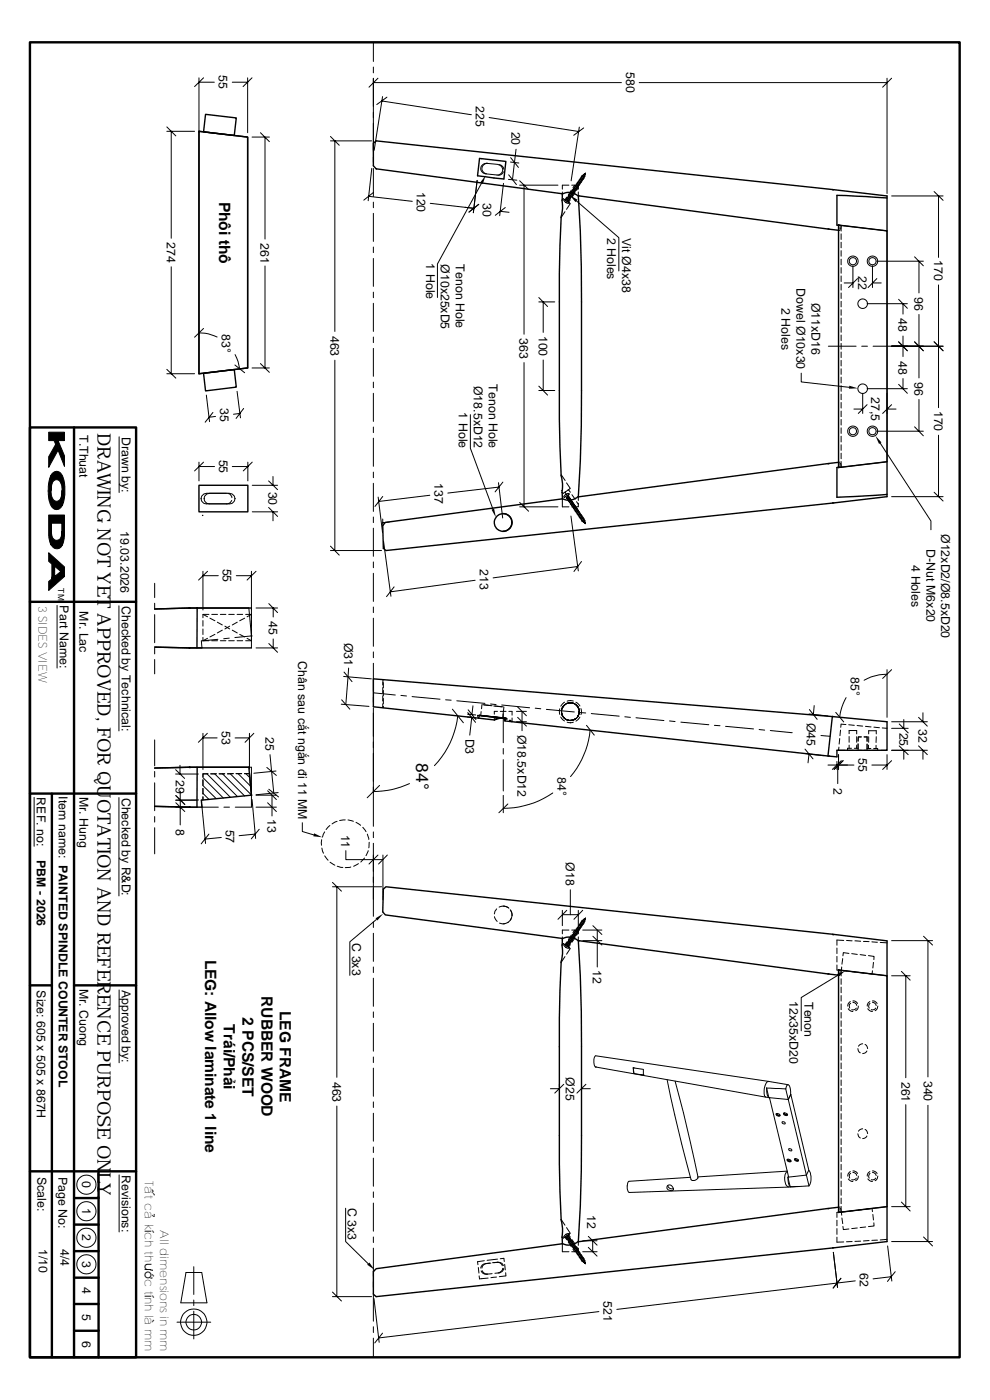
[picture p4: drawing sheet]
<svg xmlns="http://www.w3.org/2000/svg" width="210mm" height="297mm" viewBox="0 0 210 297" stroke-linecap="round" stroke-linejoin="round" font-family="sans-serif">
<g fill="none" stroke="#000" stroke-width=".3">
<path d="M42.2 27.9l10.3 1.2v49l-10.3 1.2zM43.6 24.3l6.5 .7-.4 3.7-6.5-.7zM101.7 33.6l5.6 .6-.4 3.8-5.6-.7zM119 46.1a863.7 863.7 0 0 0 0 54.7M119.2 42.5l.1 1.8-.3 1.8M119.3 42.5v-1.4l-39.5-5.3-.6-.6v-4.8l.6-.5 96.9 10.3 11.5 1.4v7.4M119.3 41.1a3 3 0 0 1 3.3 .5M175.6 48.6h.1M176.7 40.3h.1M177.9 47.8l10.3 1.2v49l-10.3 1.2zM177.9 48.9l-55.2-7.4 .4 7.5a1000.8 1000.8 0 0 1 0 48.9l-.4 7.5 55.2-7.3M177.9 47.8h.1"/>
<path d="M188.2 42l-10.7-.6v6.4h.4M43.2 79.2l6.5-.8 .4 3.7-6.5 .8zM175.6 98.4h.1M177.9 99.1h.1M177.9 99.2h-.4v6.3l10.7-.6M188.2 98v7.4l-11.5 1.3-94.8 10.1-.6-.5-.1-4.8 .5-.7 37.6-5v-1.3M42.2 103h10.4v5.6h-10.4zM43 109.3h.1M106.7 109a1.86 1.86 0 0 1 1.9 1.8 1.86 1.86 0 0 1-1.9 1.9M119 100.8l.3 1.9-.1 1.8M122.6 105.4a3 3 0 0 1-3.3 .4M176.7 106.7h.1"/>
<path d="M32.8 137.3l7.4 .2h13.1M40.2 129h.1M40.2 137.4h.1M41.8 129v8.5M53.3 134.9h.1M53.3 129h-13.1l-7.4 .2M101.7 151.7l-.2 .6M103.2 151.9l1 .2M104.8 152.1l2.1 .3 .2 .6 .2-.6-5.6-.6 5.4 .6M106.4 152.3l-.9 .1-.6 .3 1.6-.4M106.6 152.4h.3M176.5 152h.1"/>
<path d="M176.6 152l11.6 1.1v6.1h-10.7v1.4l-70.4-7.6M176.6 152l-97.4-8v5.9l25.7 2.8M176.6 152l-1 8.4M32.8 162.9l7.4-.1h12.6l.5 5.9M40.2 162.8h.1M40.2 171.2h.1M41.8 162.8v8.4M53.3 168.7h.1M53.3 168.7l-10.6 1.1 .1 1.4-10-.1M175.8 160.4h.1M119.3 199.1a3 3 0 0 1 3.3 .5M122.7 199.6l55.2 7.3"/>
<path d="M122.9 199.6h-.2l.4 7.5a1000.8 1000.8 0 0 1 0 48.8l-.4 7.5 55.2-7.3M176.7 198.3h.1M119 204.2a860.8 860.8 0 0 0 0 54.5M119.2 200.5l.1 1.8-.3 1.8M119.3 200.5v-1.4l-37.6-5-.5-.6 .1-4.9 .6-.5 94.8 10.1 11.5 1.4v7.4M175.6 206.6h.1M177.9 205.8l10.3 1.2v49l-10.3 1.2zM177.9 205.8h.1M177.9 205.8v.1M119 258.7l.3 1.9-.1 1.9M175.6 256.4h.1M177.9 257.1v.1"/>
<path d="M177.9 257.1h.1M188.2 256v7.4l-11.5 1.4-96.9 10.3-.6-.5v-4.8l.6-.6 39.5-5.3M119.3 262.5v1.4M122.6 263.4a3 3 0 0 1-3.3 .4M176.7 264.7h.1"/>
<circle cx="106.7" cy="110.9" r="1.88"/>
</g>
<g fill="none" stroke="#000" stroke-width=".21">
<path d="M42.2 16.5v11.6M42.2 17.4h3.3M43.2 16.5l-1.9 1.9M49.3 17.4h3.2M52.5 16.5v11.7M53.5 16.5l-1.9 1.9M79.2 9v4M79.2 14.2v1.3M79.2 16.6v15.5M79.2 17.5h52.6M80.2 16.6l-1.9 1.9M135.6 17.5h52.6"/>
<path d="M188.2 16.6v24.5M189.1 16.6l-1.9 1.9M35.4 27.9h5.9M35.4 26.9l1.9 1.9M36.3 27.9v22.6M53.5 29.1h3.6M55.2 28.2l1.9 1.9M56.2 29.1v21.6M70.1 29.9h8.7M70.1 29l1.9 1.8M71 29.9v40.4M78.9 35.7l-.8 6.9"/>
<path d="M79.2 33.3v1.2M79.2 35.7v6M81 21.4l19 2.9M81.2 20.5l-1.8 11.4M82.1 20.6l-2.2 1.6M101.2 38.3l-.8 6.8M102.2 38.9l-9.4 17.1v7.1M103.2 34.6h.2M103.2 34.7a1.11 1.11 0 0 0-1.2 .9 1.11 1.11 0 0 0 1 1.3l2.4 .2a1.11 1.11 0 0 0 1.2-.9 1.11 1.11 0 0 0-.9-1.3M103.8 24.9l19 3M105.7 34.9l-2.2-.2a1.11 1.11 0 0 0-1.3 .9 1.11 1.11 0 0 0 1 1.3M105.9 34.9l.6 .3 .3 .7"/>
<path d="M106.8 36.4l-.3 .5-.9 .3M106.8 38.9l-.8 6.9M107.9 38.1l1.7 .1M107.9 37.1l1.7 2.1M108.3 34.4l1.8 .2M108.3 33.4l1.7 2.1M109.5 31.7l-.8 6.4M110.2 39.3h8.2M110.2 38.4l1.9 1.8M111.2 39.3v31.6M120.7 39.3h-1.4v.8M121.3 39.3h1.4v.8"/>
<path d="M121.8 40l.2 .3M121.8 40v-.2l.3 .4M121.9 39.7h-.1l.5 .6-.1-.1M121.9 39.3l-.4 .5M122.1 39.4h-.1l.5 .6-.1-.1M122.3 39.1l-.1-.1 .5 .6h-.1M122.4 39l.2 .4M122.4 39.8l-.2-.4 .1-.2 .3 .4-.1 .2M122.5 38.9l.3 .4-.2 .2M122.5 38.9l-.2 .1M122.6 38.8l-.2-.1 .3 .3M122.6 39l.3 .3h-.1"/>
<path d="M122.7 39.9l-.4 .5M122.8 38.5l-.2-.1 .3 .3M122.9 38.7l.2 .3-.4-.4-.1 .1 .2 .4M122.9 27l-1.7 11.4M123 38.2l-.1-.1 .2 .3M123 39l-.1 .2M123.1 38l.3 .4M123.1 38.4l.2 .3h-.1M123.1 38l-.1 .1 .2 .4M123.2 37.8h-.1l.2 .3M123.2 38.7l-.3-.4-.1 .1 .2 .4M123.2 38.7l-.1 .2"/>
<path d="M123.3 37.7l.3 .4M123.3 38.1l.2 .3h-.1M123.3 37.6l-.1 .2 .2 .4M123.4 37.5h-.1l.2 .3M123.4 38.4l-.1 .2M123.5 37.8l.2 .3-.2 .2M123.5 37.3l.3 .5M123.5 37.4l-.1 .1 .2 .4M123.6 37.3l.2 .2M123.6 37.3l-.2-.1 .6 .6h-.2M123.7 37.1l.3 .4M123.8 37.1l-.2 .2"/>
<path d="M123.8 37.8l-.1 .2M123.8 27.1l-2.1 1.6M123.9 37l.1-.1 .1 .2M123.9 37l.1 .2M123.9 37h-.2l.2 .2M123.9 37.2l.1 .2M124 37.4l-.1 .2M124 37v.3M124 36.9l.1 .1M124 36.9h.1M124.2 36.7l-.2 .2M124.2 36.7v.3"/>
<path d="M36.3 56.6v22.7M56.2 56.4v21.7M78.2 41.7l9.3 1M79.2 42.9v1.2M79.2 45.3v5.9M79.2 52.4v1.2M79.2 54.8v5.9M79.2 40.8l-2 1.7M91.3 43.1l9.2 1.1M101.6 43.3l-2.1 1.7M106.1 44.8l1.9 .2M107.2 44l-2.1 1.7"/>
<path d="M119.3 42.5l.2-.4 .5 .4M119.3 40.7v.8M119.7 42.3v.3l.3 .3M119.7 42.3h.1M119.7 42.3l1 .7M119.8 44.9l-.8 1.2M120 43l.1-.2v.2M120 42.5l.2-.3 .2 .6M120.1 43l.5 .1M120.2 41.8l-.4 .6 .8 .5 .4-.5M120.3 42.2l-.2-.1 .5 .6h-.1M120.5 42.8l.5 .4-.8 1.2"/>
<path d="M120.5 41.8l.2 .4M120.7 41.5h-.1l.2 .3M120.7 42.4l-.3-.4-.1 .1 .2 .4M120.7 42.4l-.1 .2M120.7 43h.1M120.7 43.1h.1M120.8 41.8l.2 .3-.1-.1M120.8 41.4l.3 .4-.1 .2M120.8 41.3l-.1 .2 .2 .4M120.9 41.2l.1-.2 .5 .5-.3-.3M120.9 41.2l.2 .4M120.9 41.2h-.1l.2 .3"/>
<path d="M120.9 42.1l-.3-.4-.2 .1 .5 .6h-.2M120.9 42.1l-.1 .1M121 41.5l.2 .3-.1-.1M121.1 40.9h-.1l.2 .3M121.2 40.3l-.6 1.1M121.3 40.6l.2 .4M121.3 40.6h-.1l.3 .3M121.3 41.5l-.1 .2M121.4 40.4l.3 .5M121.4 40.9l.3 .3-.2-.1M121.5 40.4l-.2 .2M121.5 40.3h-.1l.3 .3"/>
<path d="M121.5 41.1l-.3-.4-.1 .2 .2 .4M121.5 41.1l-.1 .2M121.6 40.6l.3 .3-.1-.1M121.6 40.1l.3 .5M121.7 40.1l-.2 .2 .3 .3M121.8 40h-.2l.3 .3M121.8 40.9l-.2 .1M121.8 40.3l.3 .3-.1-.1M122 40.6l-.2 .1M122 40.9l-.7 1M122.2 40l-.2-.3v-.2l.3 .4v.2M122.2 40.3l-.2 .1"/>
<path d="M122.3 42.6l9 7.8v7.1M122.7 40.7v.8M177.9 47.8l10.3 1.2v49l-10.3 1.2zM177.9 47.8l.1 .8M177.9 48.9h.3M178.3 48.6l.1-.8v1.2M178.4 49.6v1.2M178.4 51.4v1.2M178.4 53.2v1.2M178.4 55v1.2M178.4 56.8v1.2M178.4 58.5v1.2"/>
<path d="M180.9 56.4v4.6M181.9 59.1l-1.9 1.9M185.1 56.4v4.6M186 55.4h9.9M186 59.1l-1.9 1.9M189.1 41.6h11M194 54.5l1.9 1.9M194.9 55.4v6.7M198.2 40.6l1.9 1.9M199.1 41.6v13M35.4 79.3h5.9M35.4 78.4l1.9 1.8"/>
<path d="M42.2 70.6l2 .2 1.9 .7M43.2 69.7l-1.9 1.8M49.8 77.4l2.1 1.7M49.9 75.2l.6 1.5 .3 1.6M53.5 78.1h3.6M55.2 77.1l1.9 1.9M71 76.4v40.4M79.2 62v1.2M79.2 64.3v6M79.2 71.5v1.2M79.2 73.9v5.9M111.2 76.9v30.6"/>
<path d="M114.3 64.1h3.4M114.3 63.1l1.9 1.9M115.2 64.1v6.4M115.2 76.4v6.4M170 79.2v1.8l10.1 1.2M175.7 73.4h5.9M178.4 60.3v1.3M178.4 62.1v1.2M178.4 63.9v1.2M178.4 65.7v1.2M178.4 67.5v1.2M178.4 69.3v1.2"/>
<path d="M178.4 71.1v1.2M178.4 72.9v1.2M178.4 74.7v1.2M178.4 76.5v1.1M178.4 78.2v1.2M179.1 60h1.8M182.8 73.4h1.2M183.9 64.4h8.6M185.1 60h1.8M185.2 73.4h14.9M190.6 63.5l1.9 1.9M190.6 72.5l1.9 1.9"/>
<path d="M191.6 64.4v2.2M191.6 71.3v4.3M194 72.5l1.9 1.9M194.9 66.7v13.5M198.2 72.5l1.9 1.9M199.1 60.5v26M25.3 92.7v11.8M42.2 98v4M42.2 99h3.3M43.2 98l-1.9 1.9M43.8 83.8l.6 5.7M45.2 87.5l-1.7 2.1"/>
<path d="M45.7 88.3l-1.3 .2M49.3 99h3.3M50.3 83l.7 5.6M50.9 87.7l-1.4 .2M51.7 86.7l-1.6 2.1M52.6 98v4M53.5 98l-1.9 1.9M79.2 81.1v1.2M79.2 83.4v6M79.2 90.6v1.2M79.2 93v5.9M99.8 88v7.1l4.8 12.9"/>
<path d="M114.3 82.8h3.4M114.3 81.9l1.9 1.9M178 98.3l-.1 .8M178.2 98l-.3 .1M178.4 97.9v1.2l-.1-.8M178.4 80v1.2M178.4 81.8v1.2M178.4 83.6v1.2M178.4 85.4v1.2M178.4 87.2v1.2M178.4 89v1.2M178.4 90.8v1.1"/>
<path d="M178.4 92.5v1.3M178.4 94.4v1.1M178.4 96.1v1.2M181.1 86.8h1.9M183 83.4v4.3M183.9 82.5h8.6M183.9 85.9l-1.8 1.8M186 91.5h9.9M186.7 94l10.8 16.5v1.9M188.2 83.4v4.3M188.2 86.8h1.9M189.1 85.9l-1.9 1.8"/>
<path d="M190.6 81.5l1.9 1.9M191.6 80.3v2.2M194 90.6l1.9 1.9M194.9 84.8v6.7M199.1 92.3v13.1M42.6 105.8h.1M42.7 105.8a1.16 1.16 0 0 0 1.1 1.1h4.9a1.16 1.16 0 0 0 1.1-1.1M43.3 105.8a1.16 1.16 0 0 0 1.1 1.1M43.3 105.8h.1M43.8 104.7a1.16 1.16 0 0 0-1.1 1.1M43.8 104.6h4.9M44.4 104.7a1.16 1.16 0 0 0-1.1 1.1"/>
<path d="M48.3 104.6l.6 .3 .3 .7M48.7 104.7a1.16 1.16 0 0 1 1.1 1.1M49.1 106.2l-.4 .5-.6 .2M49.9 105.8h.1M53.5 108.6h5.4M53.5 103h5.4M57 107.7l1.9 1.9M57 102l1.9 1.9M57.9 101.1v1.9M57.9 108.6v1.9M70.1 116.8h10.8M70.1 115.9l1.9 1.9"/>
<path d="M79.2 100.2v1.1M79.2 102.5v6M79.2 109.7v1.2M79.2 112.1v5.9M79.2 119.2v1.2M80.2 105.5l1 7.5M81.2 110.1v1.4M81.2 105.3l-1.7 2.1M81.4 114.9l1.5 11.6M82.6 110.7l-1.4 .2M91.2 105.1l-10.9 1.3M105.7 102.4l.9 7.5"/>
<path d="M105.8 103.3l-10.8 1.3M106.7 102.3l-1.7 2.1M110.2 107.5h8.2M110.2 106.6l1.9 1.9M119.1 104.1h.1M119.1 100.8l.8 1.1M119.3 105.8v1.7h1.4M119.7 105.5h.1M120 104.3l-.5 .4-.2-.3M120.2 102.4l.8 1.2-.5 .4M120.3 105.7l.1 .2M120.4 105l-.2 .6-.2-.3"/>
<path d="M120.5 106l.1 .2M120.5 105.4l-.2 .3M120.5 105.2h.1l-.5 .5h.2M120.6 105.5l.6 1M120.6 105.3l.1 .2-.3 .4M120.6 104.7a.39 .39 0 0 0-.5 .3l-.1-.1-.3 .3v.3M120.7 104.7v.1M120.7 105.7l-.2 .3M120.7 105.5h.2l-.5 .5h.1M120.7 104.8h.1M120.7 104.8l-1 .7M120.8 105.6l.1 .1-.3 .5"/>
<path d="M120.8 106l-.2 .3h.1M120.9 106l-.2 .3 .1 .2 .3-.4M120.9 105.8l.1-.1-.2 .3M121 104.4l-.4-.5-.8 .5 .4 .6M121 105.9l.1 .1M121 106.3l-.2 .3h.1M121.1 106.1l.1-.1-.2 .3M121.1 109.5l1.6 11.6M121.2 106.2l.1 .2-.3 .4-.1-.2 .2-.3M121.2 106.7l-.2 .3 .1-.1M121.3 106.6l-.2 .4 .1 .1 .3-.4M121.3 106.4h.2l-.3 .3"/>
<path d="M121.3 104.9l.7 1M121.4 106.5l.1 .2M121.5 107l-.3 .3 .1-.1M121.5 106.9l-.2 .4 .2 .1M121.5 106.7h.2l-.3 .3M121.5 107l.4 .5M121.6 106.8l.2 .2M121.7 107.3l-.3 .3 .1-.1M121.7 107l-.3 .4M121.8 107.2l-.3 .4 .2 .1M121.8 107h.1l-.3 .3M121.8 107.1l.2 .2"/>
<path d="M121.9 107.6l-.3 .3 .2-.1M121.9 107.3l-.3 .4M122 107.5l-.2 .4v.1l.3-.4M122 107.3h.1l-.3 .3M122 107.4l.2 .2M122.2 107.7l.1-.1-.5 .6h.1M122.3 107.7v.2l-.3 .5v-.2l.2-.4M122.3 106.4l.4 .6M122.4 108.1l-.2 .4 .1 .2 .3-.5M122.4 107.9h.1l-.5 .6h.1M122.5 108l.1 .2M122.6 108.2h.1l-.5 .6a.38 .38 0 0 0 .4 .1 .38 .38 0 0 0 .3-.4l-.3 .3"/>
<path d="M122.6 108.4l-.2 .4M122.6 108.3l.2 .2M122.7 106.8v.7h-1.4M122.7 108.8l-.3 .3h.2M122.7 105.4v.8M122.8 109.4l.1 .2M122.9 108.7l.1 .1-.3 .5-.1-.2 .2-.4M122.9 109.1l-.3 .3h.2M123 109.1l-.2 .3M123 108.9l.1-.1-.2 .3M123.1 109l.1 .1-.3 .5M123.1 109.4l-.2 .3h.1"/>
<path d="M123.2 109.3l-.2 .4 .1 .2M123.2 109.2l.1-.1-.2 .3M123.3 109.3l.1 .1M123.3 109.7l-.2 .3h.1M123.4 109.5l-.3 .4M123.4 119.1l-1.6 2.1M123.4 109.6l-.2 .4 .1 .2M123.4 109.5l.1-.1-.2 .3M123.4 110.4h.1M123.5 109.6l.1 .1M123.5 110l-.2 .3h.1M123.6 109.8l-.3 .4"/>
<path d="M123.6 109.9l-.2 .5 .4-.3M123.6 109.8l.1-.1-.2 .3M123.7 109.9l.1 .2M123.8 110.3l-.2 .3 .2 .1M123.8 110.1h.2l-.6 .6 .2-.1M123.9 110.7l-.2 .1 .3 .1 .1-.2M123.9 110.2l.1 .2M124 110.4l-.3 .3M124 111l.1-.1zM124 110.6l-.1 .2M124 110.5l.1 .3M124 110.4l-.1 .2"/>
<path d="M124.1 110.8l-.1 .1M124.2 110.8v.3l-.2-.1M189.1 105.4h11M198.2 104.4l1.9 1.9M12.1 128.4v13.3M25.2 128.5v26.6M32.8 123.7v3.1M32.8 128v1.2M32.8 130.4v6M32.8 137.5v1.2M32.8 139.9v3.1M43.1 135.2v.7h1.2"/>
<path d="M43.1 121.2v8.2M43.1 131.7v1.1M43.1 133.4v1.2M43.1 130.3l.9 .6M43.1 122.1h3.2M44 135.4l-.9 .5M44 121.2l-1.9 1.9M44.3 130.3h-1.2v.8M44.5 131.1l1.1 .6M44.9 135.9h1.2M44.9 130.3h1.2M45.6 134.6l-1.1 .5"/>
<path d="M46.1 132l1.1 .6M46.2 135.6l-3.5 .4 .1 1.5M46.7 135.9h1.2M46.7 130.3h1.2M47.2 133.7l-1.1 .6M47.7 132.8l1 .6M48.5 135.9h1.2M48.5 130.3h1.2M48.6 135.4l-1.1 .1M48.7 132.8l-1 .6M49.3 133.7l1 .6M50.1 122.1h3.2"/>
<path d="M50.3 135.9h1.2M50.3 130.3h1.2M50.3 132l-1 .6M50.8 134.6l1.1 .5M51.9 131.1l-1.1 .6M52.1 130.3h1.2v.8M52.4 135.4l.9 .5h-1.2M52.8 129l.5 5.9-3.5 .4M53.3 121.2v16.3M53.3 130.3l-.9 .6M54.3 121.2l-1.9 1.9M54.3 129h4.6"/>
<path d="M54.3 137.5h4.6M57 128.1l1.9 1.9M57 136.5l1.9 1.9M58 129v1.9M58 135.6v1.9M79.2 121.6v6M79.2 128.8v1.2M79.2 131.1v6M79.2 138.3v1.2M83.6 124.5l-1.6 2.1M100.8 123.1l-18 2.5M122.6 120.2l-18 2.4"/>
<path d="M32.8 157v5.5M43.1 155.6v7.6M43.1 156.5h3M44 155.6l-1.9 1.9M49.9 156.5h3M52.9 155.6v7.6M53.8 155.6l-1.8 1.9M72.4 149.4l5.9 .5M72.5 148.5l1.7 2M72.9 143.5l5.9 .5M73 142.6l1.7 2M74 141.7l-.6 7.7"/>
<path d="M79.2 147l4.7 .4M79.2 140.7v6M79.2 147.9v1.2M79.2 150.2v19M81.2 149.3v.9l.1-.3M81.2 145.9v1.1M81.2 147.6v1.1M81.3 144.8v1.1M81.3 144.2l-.1 1.1M81.3 146.5v1.1M81.3 148.2v1.1M85 147.5l1.2 .2"/>
<path d="M87.4 147.8l5.9 .5M94.5 148.5h1.2M96 150.5l2.3 2.8M96.9 148.7l6 .5M97.1 151.9a18.2 18.2 0 0 1-4.9 10.5M99.1 152.1l1.7 .2M99.2 151.5l1.7 .2M99.2 151.2l1.7 2M99.3 150.6l1.7 2.1M100.1 152.2l-.4 3.8M100.3 149.7l-.2 1.9M101.3 151.8l.2 .6"/>
<path d="M101.7 151.8h-.4h.4M102.1 151l-.1 .8M102.2 151.8l1.7 .2M102.2 151.8l1.3 .2M102.2 149.5v.9M102.4 151.8l.8 .1M102.4 149.5l1.7 .2M102.7 149.5l1.7 .2M104.1 149.4l1.1 .1M104.1 152l1.2 .1M104.2 152.1l2.3 .2M104.5 152.1l1.7 .2"/>
<path d="M104.7 149.8l1.8 .1M104.9 152.1v.6M105 149.8l1.7 .1M105.5 150.9h-.6v.6M105.9 152.2l1.5 .2h-.3M106.1 150.9h1.3M106.4 152.3l.2 .1M106.4 149.6l6 .6M106.5 152.3l1.1 .2M106.7 151.4l-.1 .9M106.8 150.9v6.7M106.8 158.8v1.2"/>
<path d="M106.9 152.4l.7 .2M106.9 150l-.1 .8M107.9 150.9h.7v.8M108.2 152.7l.4 .4-.5-.2M108.6 152.3v.8M109.6 150.9h2.1M109.6 153.1h2.1M109.8 150l1.9 1.8M109.8 152.2l1.9 1.9M110.7 150.9v4.1M113.5 150.2l1.2 .2M115.9 150.5l5.9 .5"/>
<path d="M118.7 150.4v1.2M119 152.1l.8 .9M119.1 151.3l.6 1M119.1 150.7l.2 1.1M119.1 151.4l.7 1M119.5 149.7l.2-.1-.6 1.1zM119.6 149.7l-.4 .6-.1 .5M119.6 152.2l.5 .4 .5 .2M119.7 149.6l-.6 1.1M119.8 149l-.8 .8M120.1 152.7l1.2 .1M120.2 152.7l.8 .1z"/>
<path d="M120.2 149.3l.8-.2zM120.2 152.7l1.2 .1M120.3 153.2l.7 .1M120.6 149.1l1.1 .1M121 149.1l1.1 .3M121 148.6l-.7 .2M121 148.6l.6 .1M121 149.1l1.1 .4M121 152.8h.1M121 149.1h.1M121 153.3h.1M121 148.6h.1"/>
<path d="M121.1 152.8l1.1-.4-.4 .3zM121.2 149.1a1.79 1.79 0 0 0-1.9 1.1M121.3 149.1l-1.2 .2M121.6 153.2l-.6 .1M121.8 149.2a1.85 1.85 0 0 1 1.1 1.9M121.9 149.3l.1 .1a1.94 1.94 0 0 1 .9 1.8M122.1 152.5l-.7 .3h-.4M122.2 149.5l.6 .9M122.2 149l.8 .8M122.5 149.9a1.84 1.84 0 0 1 .1 2.1l.3-1M122.7 151.8l-.8 .9M122.8 151.7l-.8 .9"/>
<path d="M122.9 151v.3l-.4 .8M122.9 151h.1M123 152.1l-.8 .9M123.1 151.2l1.1 .1M123.2 150.3l.2 .7-.2 .6M124.4 153.9l1.7 2.1M125.2 154.9a18.3 18.3 0 0 1-4.2 9.9M125.4 151.4l6 .5M132.5 152.1l1.2 .1M134.9 152.3l5.9 .6M142 153l1.2 .1M144.4 153.2l6 .6"/>
<path d="M151.6 153.9l1.1 .1M153.9 154.1l6 .5M161 154.8l1.2 .1M163.4 155l4.7 .4M170.7 159.9l4 .4M170.8 158.9l1.7 2.1M171.6 151.5l4 .4M171.6 160l-.2 1.8M171.7 150.5l1.7 2.1M172.7 149.7l-.1 1.9M174.2 156l1.9 .2M177.3 151.1l1.7 2.1"/>
<path d="M177.9 159.2h.1M178 158.5l-.1 .7h1.3M178.1 156.7l-.1 1.2M178.3 154.9l-.1 1.2M179.5 153.7l-1.1-.1v.7M179.5 148l-.9 2-.5 2.1M179.7 159.2h1.3M180 153.8l1.2 .1M180.1 155.7v-.7h1.6v.7M180.1 156.3v1.2M180.1 158.1v.6M180.6 158.7h-.8v.4"/>
<path d="M181.2 158.7h.8M181.6 159.2h1.2M181.7 158.1v.6M181.7 156.3v1.2M181.8 153.9l1.2 .2M182 157.8v1.3M182.7 156.3h-.6l-.1 .9M183.3 156.3h.6v1M183.3 159.2h1.2M183.6 154.1l1.2 .1M183.9 158.8h.8M183.9 157.9v1.2"/>
<path d="M184.2 158.1v.7M184.3 155.7v-.7h1.6v.7M184.3 156.3v1.2M185.1 159.2h1.2M185.3 158.8h.9v.4M185.4 154.3l1.2 .1M185.8 158.1v.7M185.9 156.3l-.1 1.2M186.9 159.2h1.3M187.2 154.4l1 .1M188.2 143l-1.7 .2a8.9 8.9 0 0 0-3.2 1.1M188.2 142.1v10.1"/>
<path d="M189.1 159.2h7.6M189.1 153.1h7.6M189.1 154.5h3.6M189.1 142.1l-1.9 1.8M190.8 153.6l1.9 1.9M190.8 158.2l1.9 1.9M191.7 152.7v1.8M191.7 159.2v1.9M194.9 152.2l1.8 1.9M194.9 158.2l1.8 1.9M195.8 151.2v1.9M195.8 159.2v1.9"/>
<path d="M7.2 169.2v10.3M25.2 169.2v20.9M32.8 163.7v1.1M32.8 166.1v5.9M32.8 173.2v1.2M32.8 175.6v5.5M37.3 164.2h4.8M37.3 163.3l1.9 1.8M37.3 171.2h4.6M37.3 168.8l1.9 1.8M37.3 170.3l1.9 1.9M38.2 162.3v1.9"/>
<path d="M38.2 169.7l.1 1.9M38.2 167.9v1.9M38.2 171.2v3.8M40.2 162.8h.1M42.1 169.7l-4.8 .1h4.4M42.8 170.7l.8 8.2M42.8 171.2h3.5M43.1 165l4.3 4.3M43.1 166.7l2.7 2.7M43.1 168.3l1.2 1.3M43.1 165.4v1.2M43.1 167.3v1.1"/>
<path d="M43.1 169v.7M43.1 164.2h.1M43.9 164.2l5 4.9M44.1 164.2h-1v.6M44.3 177l-1.6 2M44.7 164.2h1.2M45.6 164.2l4.8 4.8M46.5 164.2h1.2M46.9 177.7l-3.4 .3M47.2 164.2l4.7 4.7M47.5 171.2h1.2M48.9 164.2l4.4 4.5"/>
<path d="M49.5 164.1l-1.2 .1M50.1 164.1h1.2M50.5 164.1l2.7 2.7M51.9 164.1h1M52.2 164.1l.8 .9M52.8 162.8h.5v8.4h-3.4M53.5 169.6l.7 8.3M54.1 177l-3.4 .3M54.3 171.2h4.3M54.3 168.7h4.3M55 175.9l-1.7 2.1M56.6 162.8l2 1.7"/>
<path d="M56.8 167.8l1.8 1.8M56.8 170.3l1.8 1.9M57 167.4l2.1 1.7M57.3 160.1l.8 8.1M57.7 168.7v4.4M58.5 163.6l-4.7 .4M59 168.1l-4.7 .5M64.1 174.5v1.9l2.4 .7M68.2 178.1v1.2M68.3 179.9l.3 1.1M68.9 176.5l-.5 1.1M70 175.1l-.8 .9"/>
<path d="M71.5 174.2l-1.1 .6M73.2 173.9l-1.1 .2M73.8 173.9l1.2 .3M75.5 174.5l1 .6M77 175.5l.6 .9M77.9 177l.3 1.1M78.3 178.7l-.1 1.2M79.2 169.3v6M79.2 176.5v1.2M79.2 178.9v15.5M80.5 166.6l-2.6 2.6M86.9 166.2a17.9 17.9 0 0 1-7.7 1.7"/>
<path d="M106.8 161.2v6.6M106.8 168.7v3.7M107.7 170.6l-1.9 1.8M117.3 168.2a18.8 18.8 0 0 1-10.5 3.3M175.6 162.3h5.5M177.5 161.5v1.7M177.7 162.3v3.9M177.9 160.1v3.1M178.5 161.4l-1.9 1.8M178.9 161.4l-1.9 1.8M185 162.3h3.2M188.2 160.1v3.1"/>
<path d="M189.1 161.4l-1.9 1.8M68.9 181.6l.7 .9M70 182.9l1 .7M70.5 188.1h10.4M70.5 187.2l1.9 1.9M71.5 188.1v40.5M71.5 183.8l1.2 .2M73.4 180.5v1.9h7.8M74.4 183.9l-1.2 .2M76 183.2l-1 .6M77.3 182l-.8 .9M78.1 180.5l-.5 1"/>
<path d="M79.2 195.6v1.2M79.2 198v6M79.8 195.1l-5.6 4.7v7.1M80.2 181.4l-1.9 1.9M81.2 181.4v9.4M82.2 181.4l-1.9 1.9M104.9 194.5l.6 1M105.4 192.8l-.5 1.1M105.9 192.4a1.81 1.81 0 0 1 2 .3M106 195.8l1.1 .2M106.7 192.2l1.1 .4M107.8 195.6l-1.1 .4"/>
<path d="M108.2 193a1.78 1.78 0 0 1 0 2.2M108.3 193.2l.3 1.1M108.5 194.9l-.8 .8M119.3 193.1v3.3M119.3 198.8v.8M119.3 194.1h3.4M120.2 199.9l-.4 .5 .8 .6 .4-.6M120.2 193.1l-1.8 1.9M120.5 199.9l.3 .4 .1-.2-.3-.4-.2 .1 .2 .3M120.7 199.6l-.1-.1 .2 .3M120.7 197.3h-1.4v.8M120.8 199.8l.2 .3h-.1"/>
<path d="M120.9 199.3l-.1-.1 .2 .3M121 199.5l.2 .3-.4-.5-.1 .2 .2 .4M121 188.8v5.3M121.1 199l-.1-.1 .2 .3M121.1 199.8l-.1 .2M121.2 199.2l.3 .3-.5-.4-.1 .1 .2 .4M121.2 198.4l-.6 .9M121.3 197.3h1.4v.8M121.3 198.6l.2 .4M121.3 199.3l-.2-.4 .1-.1 .3 .4-.1 .1M121.3 199.5l-.1 .2M121.4 198.5l.3 .4"/>
<path d="M121.4 198.9l.3 .3-.2-.1M121.5 198.4l-.3 .2 .3 .3M121.5 198.3h-.1l.3 .3M121.6 198.6l.3 .3-.1-.1M121.6 198.1l.3 .4M121.7 198.1l-.2 .2 .3 .4M121.8 198h-.2l.3 .3M121.8 198.9l-.2 .2M121.8 198.3l.3 .2-.3 .3M121.9 197.7h-.1l.5 .6-.1-.1M121.9 197.3l-.4 .6M122 198.9l-.7 1"/>
<path d="M122.1 197.4h-.1l.5 .6-.1-.1M122.1 198.2l-.3-.4v.2l.2 .4M122.2 198.1l-.2-.4v-.2l.3 .5v.1M122.2 197.4l.2 .3M122.2 198.3l-.2 .2M122.3 197.2l.3 .5-.1 .1M122.3 197.2l-.1 .2M122.3 197.1l.2-.2 .3 .5M122.3 197.1h-.1l.5 .6-.1-.1M122.4 197.1l.2 .3M122.6 196.8h-.2l.3 .3M122.6 197.1l.3 .3-.1-.1"/>
<path d="M122.7 193.1v3.3M122.7 198.8v.8M122.7 197.9l-.4 .5M122.8 196.5l.2 .3M122.8 196.5h-.2l.3 .3M122.8 196.5l.1-.2 .3 .4M122.8 197.4l-.2 .1M122.9 196.8l.2 .3-.4-.5-.1 .2 .2 .3M123 196.1l.2 .4M123 197.1l-.1 .1M123.1 196l.3 .4M123.1 196.4l.2 .3h-.1"/>
<path d="M123.1 196l-.2 .1 .2 .3M123.2 195.8l.2 .4M123.2 195.9l-.1-.1 .2 .3M123.2 196.7l-.1 .2M123.3 195.7l.3 .4M123.3 196.1l.2 .3h-.1M123.3 195.7l-.1 .1M123.4 195.6l-.1-.1 .2 .3M123.4 196.4l-.1 .2M123.5 195.8l.2 .3h-.1M123.5 195.4l.3 .4M123.5 195.4l-.1 .1 .2 .4"/>
<path d="M123.6 195.3l.2 .3M123.6 195.3l-.2-.1 .6 .6h-.2M123.6 197.3h4.1M123.6 196.1l-.1 .2M123.6 193.1l-1.8 1.9M123.7 199.6h4M123.7 195.1l.3 .4M123.8 195.1l-.2 .2M123.8 195.8l-.1 .2M123.9 195l.1 .2M124 195.5l-.1 .2M124 195v.3"/>
<path d="M124 194.9l.1 .1M124 194.9h.1M124.1 195.1l-.1-.2-.3 .1 .3 .4M124.2 194.8l-.2 .1M124.2 194.7v.3M125.8 196.4l1.9 1.8M125.8 198.6l1.9 1.9M126.7 197.3v7.8M179 199.5l-1.5-.1v1.1M179.6 199.5l1.2 .1M181.4 199.6l1.2 .1M183.2 199.7l1.2 .1"/>
<path d="M185 199.8l1.1 .1M186.7 199.9l1.5 .1M189.1 199.6h8.7M195.9 198.6l1.9 1.9M196.8 199.6v28.9M25.3 210v15.5M79.2 205.1v1.2M79.2 207.5v6M79.2 214.7v1.2M79.2 217.1v5.9M119.3 200.5l.2-.3 .5 .3M119.7 200.3l1 .7"/>
<path d="M119.8 200.4a.34 .34 0 0 0-.1 .4 .34 .34 0 0 0 .4 .1v.1M119.8 202.9l-.8 1.3M120 200.5l.2-.2 .3 .4M120.1 201l.5 .1M120.3 200.2h-.2l.5 .5h-.1M120.5 200.9l.5 .3-.8 1.2M120.5 200.7l-.1 .1M120.5 200.5l-.2-.3 .1-.2 .3 .4-.1 .2M120.6 200.2l.3 .2h-.2M120.7 201h.1M120.7 201.1v.1M177.5 204.7v1.1l.4 .1 .1 .8"/>
<path d="M177.5 201.1v1.2M177.5 202.9v1.2M177.7 206.9l-7.7 4.7v7.1M177.9 205.8l10.3 1.2v49l-10.3 1.2zM177.9 206.9h.3M178.3 206.7l.1-.9v1.3M178.4 207.6v1.2M178.4 209.4v1.2M178.4 211.2v1.2M178.4 213v1.2M178.4 214.8v1.2M178.4 216.6v1.2"/>
<path d="M178.4 218.4v1.1M178.6 205.1l-.1 .8 1.2 .1M178.8 203.4l-.2 1.2M180 214l.4 .5 .5 .1M180.1 202.3l-1.2-.2-.1 .7M180.3 206.1l1.1 .1M180.4 212.5l-.5 .5-.1 .4M180.5 212.9l-.3 .4 .1 .6M180.7 202.3l1.2 .2M180.9 212.6a.93 .93 0 0 1 .8 .7M180.9 212.3l.5 .1 .5 .5M181.7 213.9a.88 .88 0 0 1-1 .3"/>
<path d="M182 206.3l1.2 .1M182.1 213.4l-.2 .6-.4 .4M182.5 202.5l1.1 .2M184.1 214l.5 .5 .5 .1M184.2 202.7l1.2 .2v.7M184.5 212.5l-.4 .3-.1 .6M184.6 212.9a.82 .82 0 0 0-.2 1M185.1 212.6a.93 .93 0 0 1 .8 .7M185.1 212.3l.4 .1 .6 .5M185.1 206l-.1 .6-1.2-.1M185.3 204.2l-.1 1.2M185.8 213.9a.84 .84 0 0 1-1 .3"/>
<path d="M186.2 213.4l-.1 .6-.5 .4M189.1 207h4M191.2 206.1l1.9 1.8M192.2 207v21.6M71.5 234.7v40.4M79.2 224.2v1.2M79.2 226.6v6M79.2 233.8v1.1M79.2 236.2v5.9M116.8 231h1.9M118.7 230v.5M119.6 230l-1.9 1.9"/>
<path d="M123.4 230v.5M123.4 231h1.8M124.3 230l-1.9 1.9M126.3 226.4h.1M134.4 226.5l.1 1.2M135.8 228l.8 .1-2.1-.3-.2-1.3 2.1 .4 .2 1.2M141.5 229.1l1.6 7.4 3.5 13.8a.94 .94 0 0 0 1.4-.5M143.2 229.4l1.8 6.7 3.1 13.7M162.6 230.8l4.1 .2 .1-.5 .3-.4 .3 .2 .2 .6 .1 1.3M162.6 230.8l.5 2.1-.4-.7-.1-1.4M162.9 229.5a2.28 2.28 0 0 0-.8 2.5l.1 .5 .2 .2M163.1 232.8l.1 .1"/>
<path d="M163.2 232.9l4.1 16.8 3.8-.4-3.9-16M164.6 236.3a.46 .46 0 0 1 .6 0 .46 .46 0 0 1 .2 .5l-.6-.1zM164.7 236.3a.59 .59 0 0 0 .8 .3M164.8 236.2a.31 .31 0 0 0 .2 .4 .31 .31 0 0 0 .4-.1M165.9 238h.5l.2 .3a.35 .35 0 0 1-.4 .1 .35 .35 0 0 1-.3-.4zM166.2 236.2a.46 .46 0 0 1 .5-.1 .46 .46 0 0 1 .3 .5h-.6zM166.3 236.1a.59 .59 0 0 0 .8 .4M166.5 236.1a.31 .31 0 0 0 .1 .3 .31 .31 0 0 0 .4-.1M166.7 231l.5 2.3M167.2 230.1l-40.8-6.1a1.83 1.83 0 0 0-.3 2l.2 .4 36.9 6.5M167.7 232.2h.1M167.7 232.2l-.5 1.1"/>
<path d="M167.8 232.2l-.6 1.1-4-.4M167.8 232.2l3.8 16-.5 1.1 .5 2.3-3.9 .2M178.4 220.2v1.2M178.4 222v1.1M178.4 223.7v1.2M178.4 225.5v1.2M178.4 227.3v1.2M178.4 229.1v1.2M178.4 230.9v1.2M178.4 232.7v1.2M178.4 234.5v1.2M178.4 236.3v1.1"/>
<path d="M178.4 238v1.3M178.4 239.9v1.1M182 222.5l.2 .6 .3 .3M183 239.5l-.6 .2-.3 .3M183 221.4l-.6 .3-.3 .3M183.5 239.6l.3 .2 .3 .7M183.5 221.6l.3 .2 .3 .7M183.9 223l-.3 .4-.6 .1M192.2 234.4v21.6M196.8 234.5v28.9M25.3 249.3v12.1M73.3 256.3v7.1l4.8 4.7"/>
<path d="M79.2 243.3v1.2M79.2 245.7v6M79.2 252.9v1.1M79.2 255.2v6M119 258.7l.8 1.2M141.6 251.6a.83 .83 0 0 1 .9 0 .83 .83 0 0 1 .3 .9 .82 .82 0 0 1-.9 0 .82 .82 0 0 1-.3-.9zM141.7 251.5a.81 .81 0 0 0 1.1 .6M146.5 249.8l-13.1 .8a2.01 2.01 0 0 0 0 2.3l.1 .1M167 248.5a2.38 2.38 0 0 0 .1 3.3h.2M167 246a.59 .59 0 0 0 .8 .3M167 248.5l-19 1.2M167 246h.6l.2 .3a.43 .43 0 0 1-.5 .1 .43 .43 0 0 1-.3-.4z"/>
<path d="M167.1 249.7l.5 2.1M167.2 245.9a.31 .31 0 0 0 .2 .4 .31 .31 0 0 0 .3-.1M167.3 249.7h-.1l.1 1.3 .3 .8M167.3 243.7l.5 .1 .2 .2a.35 .35 0 0 1-.4 .1 .35 .35 0 0 1-.3-.4zM168.6 245.8l.6 .1 .2 .3a.43 .43 0 0 1-.5 .1 .43 .43 0 0 1-.3-.5zM168.6 245.8a.59 .59 0 0 0 .8 .4M168.8 245.8a.31 .31 0 0 0 .2 .3 .31 .31 0 0 0 .3-.1M169.6 251.7l-36.1 1.3M171.6 248.3a3 3 0 0 1 0 3.3M177.5 258.9v1.2M178 256.3l-.1 .8-.4 .1v1.1M178.2 256.1h-.3"/>
<path d="M178.3 256.3l.1 .8M178.4 241.6v1.2M178.4 243.4v1.2M178.4 245.2v1.2M178.4 247v1.2M178.4 248.8v1.2M178.4 250.6v1.2M178.4 252.4v1.2M178.4 254.2v1.2M178.4 255.9v1.2M178.5 257.1l.1 .7M178.6 258.4l.2 1.2"/>
<path d="M179.7 257l-1.2 .1M180 250.1l.4 .4 .5 .2M180.4 248.5l-.5 .5-.1 .5M180.5 248.9l-.3 .4 .1 .6M180.9 248.8a.83 .83 0 0 1 .8 .6M180.9 248.4l.7 .2 .3 .4M181.4 256.8l-1.1 .1M181.7 249.9a.88 .88 0 0 1-1 .4M182 240.5l.2 .6 .3 .3M182.1 249.5l-.2 .6-.4 .4M183.2 256.6l-1.2 .1M183.8 256.5l1.2-.1 .1 .6"/>
<path d="M183.9 241l-.3 .4-.6 .2M184.1 250.1l.5 .4 .5 .2M184.5 248.5l-.4 .4-.1 .6M184.6 248.9a.82 .82 0 0 0-.2 1M185.1 248.8a.83 .83 0 0 1 .8 .6M185.1 248.4l.6 .2 .4 .4M185.2 257.6l.1 1.2M185.4 259.4v.7l-1.2 .1M185.8 249.9a.84 .84 0 0 1-1 .4M186.2 249.5l-.1 .6-.5 .4M189.1 256h4M191.2 255l1.9 1.9"/>
<path d="M39.5 270h3.3l1.1 6.4h-5.5zM41.1 268.7v5.9M41.1 275.8v1.2M41.1 278.2v5.9M70.5 275.1h8.3M70.5 274.1l1.9 1.9M79.2 262.4v1.2M79.2 264.8v6M79.2 271.9v1.2M79.2 274.3v6M79.3 275.5l1.1 9.3M101.5 268.9l.1 1.2"/>
<path d="M101.6 270.7l.1 .6 1.8-.2M102.1 269.6l.3 .5 .8 .2M102.3 269.6a1.11 1.11 0 0 0 1.2 .7l.9-.1M102.7 267.5l-1.4 .2 .1 .6M103.4 270.3h-.2M103.9 268l-1.3 .2-.4 .2-.2 .6M104.1 268a1.75 1.75 0 0 0-1.4 .3l-.5 .7M104.5 267.9l.9-.1a1.11 1.11 0 0 1 1.2 .7M104.7 267.9l1.4-.1 .4 .2 .3 .5M105.3 270.9l-1.2 .2M105.5 267.8h.2M105.5 267.1l-2.2 .3"/>
<path d="M106.1 267h.8l.1 .6M106.6 269.1a1.1 1.1 0 0 1-.9 .9M106.8 269.1l-.3 .7-.4 .2-1.1 .1M107.1 268.2l.1 1.2M107.3 270v.7l-1.4 .1M119.3 263.9v1.7h1.4M120 262.3l-.5 .4-.2-.3M120.1 261.8v.2a.3 .3 0 0 0-.4 .1 .3 .3 0 0 0 .1 .4M120.2 260.4l.8 1.3-.5 .3M120.4 262l-.2 .6-.2-.3M120.5 262.2l.1-.1-.5 .6h.2M120.6 263.5l.6 1"/>
<path d="M120.6 262.3l.1 .2-.3 .4-.1-.2 .2-.4M120.6 261.7l-.5 .2M120.7 261.7v.1M120.7 262.5h.2l-.5 .6 .2 .1 .3-.4M120.7 262.7l-.2 .4M120.7 261.8h.1M120.7 261.8l-1 .8M120.8 262.6l.1 .2M120.8 263.1l-.2 .3 .1-.1M120.9 263l-.2 .4 .1 .1 .4-.4-.2 .3M120.9 262.8h.1l-.2 .3M121 262.5l-.4-.6-.8 .6 .4 .5"/>
<path d="M121 262.9l.1 .2M121 263.4l-.2 .3 .1-.1M121.1 263.3l-.2 .4M121.2 263.2l.1 .2M121.2 263.7l-.2 .2h.1M121.3 263.4l-.3 .4-.1-.1M121.3 263.4h.2l-.3 .3M121.3 263l.7 .9M121.3 264.3l.2 .2M121.4 263.5l.1 .2-.3 .4-.1-.2 .2-.3M121.5 264l-.3 .3 .1-.1M121.5 263.9l-.2 .4"/>
<path d="M121.5 263.7h.2l-.3 .3M121.5 265l.4 .6M121.6 263.8l.2 .2M121.7 264.3l-.3 .3 .1-.1M121.7 264l-.3 .4M121.8 264.2l-.3 .4 .2 .2M121.8 264h.1l-.3 .3M121.8 264.1l.2 .2M121.9 264.6l-.3 .3 .2-.1M121.9 264.3l-.3 .5M122 264.5l-.2 .4v.1l.3-.4M122 264.3h.1l-.3 .3"/>
<path d="M122 264.4l.2 .2M122.2 264.6h.1l-.5 .6 .1-.1M122.3 264.8v.1l-.3 .4v-.1l.2-.4M122.3 264.5l.4 .5M122.3 265.8l.2 .2 .4-.5-.3 .3M122.4 265.1l-.2 .4 .1 .2M122.4 265l.1-.1-.5 .6h.1M122.5 265l.1 .2-.3 .4M122.6 265.4l-.2 .4M122.6 265.3l.1-.1-.5 .6h.1M122.6 265.3l.2 .2M122.7 264.8v.8h-1.4"/>
<path d="M122.7 265.8l-.3 .3h.2M122.7 263.4v.8M122.8 265.7l-.2 .4 .1 .2 .4-.5-.2 .3M122.9 265.6l.1 .2M122.9 266.1l-.3 .3h.2M123.1 266l.1 .1-.3 .5-.1-.2 .2-.4M123.1 266.4l-.2 .3h.1M123.2 266.4l-.2 .3 .1 .2M123.2 266.2l.1-.1-.2 .3M123.3 266.3l.1 .1M123.3 266.7l-.2 .3h.1M123.4 266.4l-.3 .5"/>
<path d="M123.4 266.7l-.2 .3 .1 .2M123.4 266.5l.1-.1-.2 .3M123.5 266.6l.2 .1-.2 .3M123.5 267l-.2 .3h.1M123.6 266.8l-.3 .4M123.6 267l-.2 .3 .1 .2M123.6 267.6l.2 .2M123.6 265.6h3.1M123.6 263.2h3.1M123.7 266.9l.1 .1M123.8 267.1l-.3 .4M123.8 267.3l-.2 .3"/>
<path d="M123.8 267.1l.2-.1-.6 .6h.2M123.9 267.2l.1 .2M123.9 267.7l-.2 .1h.2M124 267.4l-.3 .4M124 267.6l-.1 .2M124 268l.2 .1M124 267.5v.4M124 267.5l-.1 .1M124.1 267.9l-.1 .1M124.1 267.8l-.1 .1-.1-.1M124.2 267.8v.3M124.8 264.6l1.9 1.9"/>
<path d="M124.8 262.3l1.9 1.9M125.7 263.2v2.4M127 278.3l-46.7 5.5M176.8 265.7l.9 7.4M177.5 260.6v1.3M177.5 262.5v1h1.5M178.4 271.2l-1.7 2.1M178.8 260.2l.1 .7 1.2-.2M180.8 263.4h-1.2M181.4 271.7l-50.5 6.1M181.9 260.5l-1.2 .1M182.6 263.3l-1.2 .1"/>
<path d="M183.6 260.3l-1.1 .1M184.4 263.2l-1.2 .1M186.1 263.1h-1.1M188.2 262.9l-1.5 .2M188.3 264.3l.9 7.5M189.1 270.8l-3.9 .5M189.1 263.4h8.7M189.9 269.8l-1.6 2.1M195.9 262.4l1.9 1.9M37.5 280.5h7.2M79.2 281.5v1.2M79.2 283.9v4.1"/>
<path d="M81.2 282.8l-1.7 2.1"/>
<circle cx="180.9" cy="55.4" r=".77"/>
<circle cx="180.9" cy="55.4" r="1.11"/>
<circle cx="185.1" cy="55.4" r=".77"/>
<circle cx="185.1" cy="55.4" r="1.11"/>
<circle cx="183" cy="64.4" r="1.02"/>
<circle cx="180.9" cy="91.5" r=".77"/>
<circle cx="180.9" cy="91.5" r="1.11"/>
<circle cx="183" cy="82.5" r="1.02"/>
<circle cx="185.1" cy="91.5" r=".77"/>
<circle cx="185.1" cy="91.5" r="1.11"/>
<circle cx="18.3" cy="251.3" r="2.04"/>
<circle cx="18.3" cy="257" r="2.04"/>
<circle cx="18.3" cy="262.6" r="2.04"/>
<circle cx="18.3" cy="268.2" r="2.04"/>
<circle cx="41.1" cy="280.5" r="2.8"/>
<circle cx="41.1" cy="280.5" r="1.64"/>
</g>
<path d="M103 37.2l-.6 1.8-.5-.3zM120.9 41.4l1.6 1-.4 .5zM180.2 81.8l1.8 .6-1.9 .1zM185.7 92.5l1.3 1.4-.5 .3zM104.3 108.1l.5-.2 .4 1.9zM66.6 176.8l1.8 .8-1.9-.2zM79.7 194.8l1.6-1-1.2 1.5zM177.5 206.7l1.8-.7-1.4 1.2zM78.4 267.8l1.1 1.6-1.6-1.1z" fill="#000"/>
<g fill="none" stroke="#000" stroke-width=".51">
<path d="M6.3 9h197.3v279h-197.3zM6.3 90.7h22.6v197.3h-22.6zM15.7 90.7v197.3M6.3 127.7h22.6M6.3 168.4h22.6M11 168.4v119.6M6.3 209h4.7M15.7 209h13.2M6.3 248.5h22.6M15.7 259.8h5.2M15.7 254.2h5.2M20.9 248.5v39.5"/>
<path d="M15.7 276.6h5.2M15.7 265.4h5.2M15.7 271.1h5.2M15.7 282.3h5.2"/>
</g>
<g fill="#000" stroke="#000" stroke-width=".21">
<path d="M11.8 94.3l.5 1.2-2 3.6v-2.2z" fill-rule="evenodd"/>
<path d="M10.3 91.7h3.4v1.8h-1.4v2l-.8-2h-1.2z" fill-rule="evenodd"/>
<path d="M12.3 93.5l1.4 3.2v2.2l-1.4-3.4z" fill-rule="evenodd"/>
<path d="M10.9 111v1.9a1.3 1.3 0 0 0 1.4 1.7l.4-.2 .3-.4 .1-1.3v3.1l-.5 .5-.9 .1-.9-.8z" fill-rule="evenodd"/>
<path d="M10.8 100.9v3.6a1.44 1.44 0 0 0 1.4 1.8l.5-.3 .3-.5 .2-1.4v3.2a1.35 1.35 0 0 1-1.4 .8 1.35 1.35 0 0 1-1.2-1.3l-.3-1.1-.1-1.6 .1-1.4z" fill-rule="evenodd"/>
<path d="M10.3 109.3h3.4v4.4l-.3 1.4-.3 .7v-4.8h-2.2l-.1 4.6-.2-.5-.3-1.4z" fill-rule="evenodd"/>
<path d="M11.1 100.4a1.32 1.32 0 0 1 1.4-.3 1.32 1.32 0 0 1 .9 1.2l.3 1.4 .1 2.3-.6 2.3v-3.7a1.44 1.44 0 0 0-1.5-1.8l-.4 .4-.3 .4-.2 1.5v-3.2z" fill-rule="evenodd"/>
<path d="M10.3 117.3l3.4 3v2l-.8-1.1-1.3-1.1-.6 2.7v-3.1l-.7-.6z" fill-rule="evenodd"/>
<path d="M11.6 120.1v2.2l1.3-1.1 .8 1.1-3.4 3v-1.9l.7-.6z" fill-rule="evenodd"/>
</g>
<text font-size="4" x="20.7" y="91.9" transform="rotate(90 20.7 91.9)">DRAWING NOT YET APPROVED, FOR QUOTATION AND REFERENCE PURPOSE ONLY.</text>
<text font-size="3.7" x="88.3" y="162" transform="rotate(90 88.3 162)">84°</text>
<g font-size="3.3">
<text x="46.5" y="42.8" transform="rotate(90 46.5 42.8)">Phôi thô</text>
<text x="43.5" y="203.6" transform="rotate(90 43.5 203.6)">LEG: Allow laminate 1 line</text>
<text x="51.5" y="215.8" transform="rotate(90 51.5 215.8)">2 PCS/SET</text>
<text x="55.5" y="211.4" transform="rotate(90 55.5 211.4)">RUBBER WOOD</text>
<text x="59.4" y="214.5" transform="rotate(90 59.4 214.5)">LEG FRAME</text>
<text x="47.5" y="217.3" transform="rotate(90 47.5 217.3)">Trái/Phải</text>
</g>
<g font-size="2.6">
<text x="46.4" y="16" transform="rotate(90 46.4 16)">55</text>
<text x="132.8" y="15.4" transform="rotate(90 132.8 15.4)">580</text>
<text x="101" y="22.5" transform="rotate(90 101 22.5)">225</text>
<text x="108.5" y="27.9" transform="rotate(90 108.5 27.9)">20</text>
<text x="88.4" y="40.6" transform="rotate(90 88.4 40.6)">120</text>
<text x="102.4" y="43.1" transform="rotate(90 102.4 43.1)">30</text>
<text x="35.4" y="51.4" transform="rotate(90 35.4 51.4)">274</text>
<text x="55.3" y="51.6" transform="rotate(90 55.3 51.6)">261</text>
<text x="128.8" y="50.4" transform="rotate(90 128.8 50.4)">2 Holes</text>
<text x="132" y="50.5" transform="rotate(90 132 50.5)">Vit Ø4x38</text>
<text x="90.4" y="55.8" transform="rotate(90 90.4 55.8)">1 Hole</text>
<text x="93.5" y="56" transform="rotate(90 93.5 56)">Ø10x25xD5</text>
<text x="96.7" y="56" transform="rotate(90 96.7 56)">Tenon Hole</text>
<text x="182.1" y="58.6" transform="rotate(90 182.1 58.6)">22</text>
<text x="198.2" y="55.2" transform="rotate(90 198.2 55.2)">170</text>
<text x="165.8" y="65.3" transform="rotate(90 165.8 65.3)">2 Holes</text>
<text x="169" y="61.1" transform="rotate(90 169 61.1)">Dowel Ø10x30</text>
<text x="172.2" y="64.2" transform="rotate(90 172.2 64.2)">Ø11xD16</text>
<text x="194" y="63" transform="rotate(90 194 63)">96</text>
<text x="47.1" y="70.9" transform="rotate(90 47.1 70.9)">83°</text>
<text x="70.1" y="71.2" transform="rotate(90 70.1 71.2)">463</text>
<text x="110.2" y="71.8" transform="rotate(90 110.2 71.8)">363</text>
<text x="114.3" y="71.2" transform="rotate(90 114.3 71.2)">100</text>
<text x="190.6" y="67.5" transform="rotate(90 190.6 67.5)">48</text>
<text x="190.6" y="76.5" transform="rotate(90 190.6 76.5)">48</text>
<text x="100.5" y="81.8" transform="rotate(90 100.5 81.8)">Ø18.5xD12</text>
<text x="103.7" y="81.5" transform="rotate(90 103.7 81.5)">Tenon Hole</text>
<text x="194" y="81" transform="rotate(90 194 81)">96</text>
<text x="46.7" y="86.7" transform="rotate(90 46.7 86.7)">35</text>
<text x="97.4" y="87.5" transform="rotate(90 97.4 87.5)">1 Hole</text>
<text x="184.8" y="84.2" transform="rotate(90 184.8 84.2)">27,5</text>
<text x="198.2" y="87.1" transform="rotate(90 198.2 87.1)">170</text>
<text x="16.9" y="92.3" transform="rotate(90 16.9 92.3)">T.Thuat</text>
<text x="25.8" y="92.7" transform="rotate(90 25.8 92.7)">Drawn by:</text>
<text x="46.5" y="97.5" transform="rotate(90 46.5 97.5)">55</text>
<text x="57" y="104.3" transform="rotate(90 57 104.3)">30</text>
<text x="92.2" y="102.6" transform="rotate(90 92.2 102.6)">137</text>
<text x="25.6" y="112.6" transform="rotate(90 25.6 112.6)">19.03.2026</text>
<text x="199.7" y="113.2" transform="rotate(90 199.7 113.2)">Ø12xD2/Ø8.5xD20</text>
<text x="193.4" y="119.9" transform="rotate(90 193.4 119.9)">4 Holes</text>
<text x="196.5" y="116.5" transform="rotate(90 196.5 116.5)">D-Nut M6x20</text>
<text x="47.3" y="120.6" transform="rotate(90 47.3 120.6)">55</text>
<text x="101.8" y="120.7" transform="rotate(90 101.8 120.7)">213</text>
<text x="12.7" y="128.4" transform="rotate(90 12.7 128.4)">Part Name:</text>
<text x="16.8" y="129.7" transform="rotate(90 16.8 129.7)">Mr. Lac</text>
<text x="25.8" y="128.5" transform="rotate(90 25.8 128.5)">Checked by Technical:</text>
<text x="57" y="131.8" transform="rotate(90 57 131.8)">45</text>
<text x="73" y="136.3" transform="rotate(90 73 136.3)">Ø31</text>
<text x="63.2" y="140.3" transform="rotate(90 63.2 140.3)">Chân sau cắt ngắn đi 11 MM</text>
<text x="180.5" y="143.7" transform="rotate(90 180.5 143.7)">85°</text>
<text x="47" y="155.1" transform="rotate(90 47 155.1)">53</text>
<text x="109.8" y="155.8" transform="rotate(90 109.8 155.8)">Ø18.5xD12</text>
<text x="171.2" y="153.3" transform="rotate(90 171.2 153.3)">Ø45</text>
<text x="190.8" y="155.4" transform="rotate(90 190.8 155.4)">25</text>
<text x="194.9" y="154.7" transform="rotate(90 194.9 154.7)">32</text>
<text x="56.3" y="156.4" transform="rotate(90 56.3 156.4)">25</text>
<text x="98.7" y="156.7" transform="rotate(90 98.7 156.7)">D3</text>
<text x="182.1" y="160.8" transform="rotate(90 182.1 160.8)">55</text>
<text x="37.3" y="165.5" transform="rotate(90 37.3 165.5)">29</text>
<text x="118.2" y="164.8" transform="rotate(90 118.2 164.8)">84°</text>
<text x="176.8" y="167.1" transform="rotate(90 176.8 167.1)">2</text>
<text x="7.8" y="169.2" transform="rotate(90 7.8 169.2)">REF. no:</text>
<text x="12.5" y="168.9" transform="rotate(90 12.5 168.9)">Item name: PAINTED SPINDLE COUNTER STOOL</text>
<text x="16.9" y="169" transform="rotate(90 16.9 169)">Mr. Hung</text>
<text x="25.8" y="169.2" transform="rotate(90 25.8 169.2)">Checked by R&amp;D:</text>
<text x="56.8" y="173.8" transform="rotate(90 56.8 173.8)">13</text>
<text x="37.3" y="175.8" transform="rotate(90 37.3 175.8)">8</text>
<text x="47.9" y="176" transform="rotate(90 47.9 176)">57</text>
<text x="72.4" y="177.1" transform="rotate(90 72.4 177.1)">11</text>
<text x="7.8" y="182.5" transform="rotate(90 7.8 182.5)">PBM - 2026</text>
<text x="120.1" y="183" transform="rotate(90 120.1 183)">Ø18</text>
<text x="74.7" y="200.1" transform="rotate(90 74.7 200.1)">C 3x3</text>
<text x="16.8" y="209.7" transform="rotate(90 16.8 209.7)">Mr. Cuong</text>
<text x="125.8" y="205.8" transform="rotate(90 125.8 205.8)">12</text>
<text x="7.8" y="210.1" transform="rotate(90 7.8 210.1)">Size: 605 x 505 x 867H</text>
<text x="25.8" y="210" transform="rotate(90 25.8 210)">Approved by:</text>
<text x="167.5" y="212.3" transform="rotate(90 167.5 212.3)">12x35xD20</text>
<text x="170.6" y="212.6" transform="rotate(90 170.6 212.6)">Tenon</text>
<text x="70.6" y="229.4" transform="rotate(90 70.6 229.4)">463</text>
<text x="120.1" y="228.5" transform="rotate(90 120.1 228.5)">Ø25</text>
<text x="191.2" y="229.5" transform="rotate(90 191.2 229.5)">261</text>
<text x="196" y="229.3" transform="rotate(90 196 229.3)">340</text>
<text x="8" y="249.7" transform="rotate(90 8 249.7)">Scale:</text>
<text x="12.4" y="249.7" transform="rotate(90 12.4 249.7)">Page No:</text>
<text x="17.4" y="250.6" transform="rotate(90 17.4 250.6)">0</text>
<text x="25.8" y="249.3" transform="rotate(90 25.8 249.3)">Revisions:</text>
<text x="17.4" y="256.2" transform="rotate(90 17.4 256.2)">1</text>
<text x="73.8" y="256.2" transform="rotate(90 73.8 256.2)">C 3x3</text>
<text x="124.6" y="257.8" transform="rotate(90 124.6 257.8)">12</text>
<text x="17.4" y="261.9" transform="rotate(90 17.4 261.9)">2</text>
<text x="8.3" y="264.9" transform="rotate(90 8.3 264.9)">1/10</text>
<text x="12.9" y="264.9" transform="rotate(90 12.9 264.9)">4/4</text>
<text x="17.4" y="267.5" transform="rotate(90 17.4 267.5)">3</text>
<text x="17.4" y="273.1" transform="rotate(90 17.4 273.1)">4</text>
<text x="182.4" y="270.1" transform="rotate(90 182.4 270.1)">62</text>
<text x="17.4" y="278.8" transform="rotate(90 17.4 278.8)">5</text>
<text x="128" y="276" transform="rotate(90 128 276)">521</text>
<text x="17.4" y="284.4" transform="rotate(90 17.4 284.4)">6</text>
</g>
<g font-size="2.5">
<text x="8.2" y="128.5" transform="rotate(90 8.2 128.5)">3 SIDES VIEW</text>
<text x="30.7" y="250.6" transform="rotate(90 30.7 250.6)">Taá</text>
<text x="30.7" y="253.6" transform="rotate(90 30.7 253.6)">t caûkích thöôùc tính laømm</text>
<text x="34" y="261" transform="rotate(90 34 261)">All dimensions in mm</text>
</g>
<text font-size="1.8" x="12.4" y="124.8" transform="rotate(90 12.4 124.8)">TM</text>
</svg>
